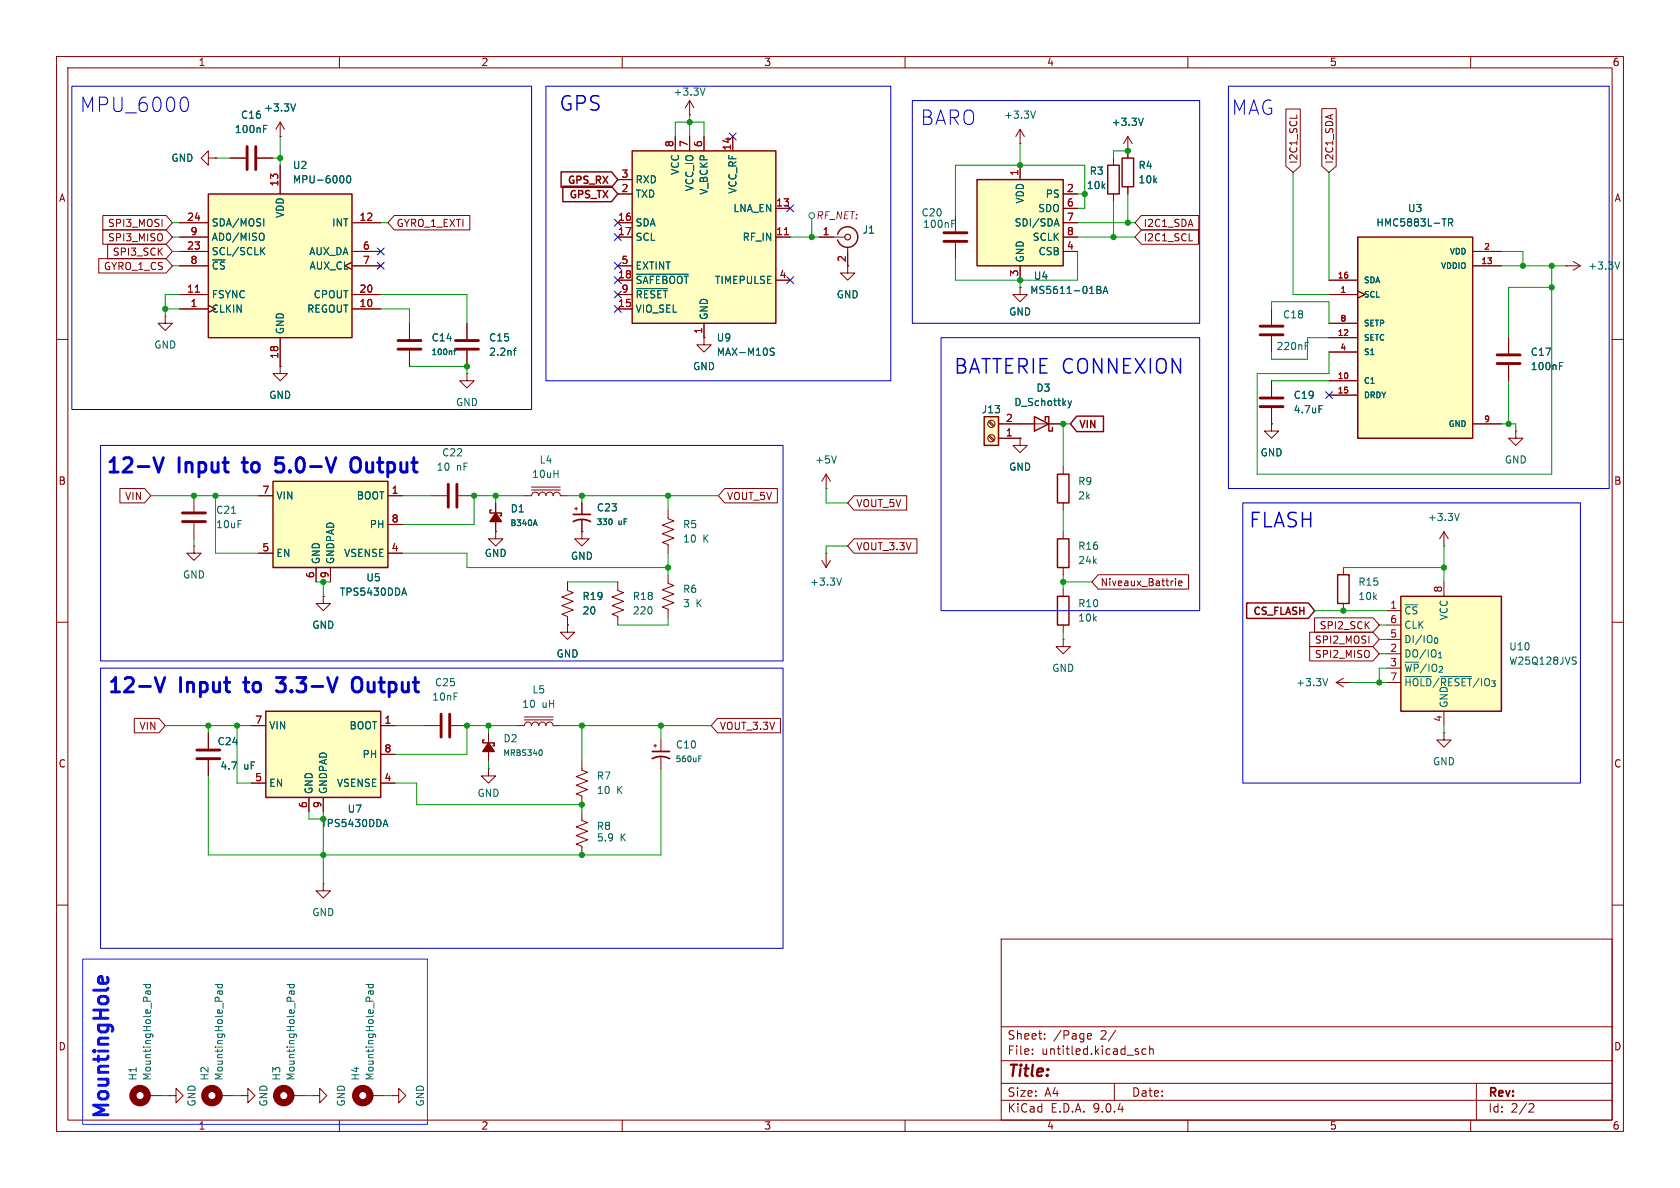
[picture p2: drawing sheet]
<svg xmlns="http://www.w3.org/2000/svg" width="297mm" height="210mm" viewBox="0 0 297 210" stroke-linecap="round" stroke-linejoin="round" font-family="sans-serif">
<g fill="none" stroke="#840000" stroke-width=".18">
<path d="M10 10h277v190h-277zM12 12h273v186h-273zM60 10v2M110 10v2M160 10v2M210 10v2M260 10v2M10 60h2M285 60h2M101.6 89.9h.5M101.9 89.7v.5M102.9 88.9v2"/>
<path d="M102.9 91.9v2.1M118.1 90.2v1.5l1 .4-2 .7 2 .8-2 .8 2 .7-2 .8 1 .4v1.5M10 110h2M285 110h2M10 160h2M177 166h108v32h-108zM285 160h2M38.7 193.7h2.6M60 198v2M110 198v2M160 198v2M177 194.5h108"/>
<path d="M177 191.5h108M177 187.5h108M177 181.5h108M182.5 186.3v.1M182.5 185.5v.1M184.7 183.6v.1M184.7 182.8v.1M192.3 183.6h.6M192.3 182.8l.4-.1 .3 .4-.8 .1M197 191.5v3M197.2 182.1l-1.2 2M201.2 186v.3"/>
<path d="M202.6 185.5l-.4-.1-.3 .3v.4l.1 .2h.6M203.2 185.5l.3-.1 .3 .1 .1 .9M203.2 184.9v1.5M210 198v2M260 198v2M261 191.5v6.5M270.5 195.1l.5 .1 .2 .3-1 1.1h1"/>
</g>
<circle cx="37.5" cy="193.7" r="1.27" fill="none" stroke="#840000" stroke-width="1.3"/>
<path d="M108.2 91.9v.6M38 174h1.3M38.5 174v.4l.2 .2 .6-.1v-.5M38.8 175.2v.4M39.3 175.2v.4M39.3 175.2h-.8v.4" fill="none" stroke="#006464" stroke-width=".18"/>
<path d="M101.3 92.2a3.2 3.2 0 0 1 3.1 0M101.3 90.9h3.1" fill="none" stroke="#840000" stroke-width=".3"/>
<path d="M247.6 105.4h17.8v20.3h-17.8z" fill="#ffffc2"/>
<path d="M236.5 101.6h2v5.1h-2zM247.6 105.4h17.8v20.3h-17.8zM85.6 130.8h-.3v.5h2.1v.5h-.3" fill="none" stroke="#840000" stroke-width=".25"/>
<g fill="none" stroke="#840000" stroke-width=".18">
<path d="M237.5 100.3v1.3M237.5 106.7v1.3M237.5 119.9l-1.3 .8M245.1 108h2.5M245.1 110.5h2.5M245.1 113h2.5M245.1 115.6h2.5M245.1 118.1h2.5M255.3 102.9v2.5M86.4 129.5v5.1M236.2 120.7h2.6M236.2 120.7l1.3 .7"/>
<path d="M238.8 120.7h.1M245.1 120.7h2.5M255.3 125.7v2.6"/>
</g>
<path d="M234.7 120l-.4 1.2M248.4 119.6h4.7M254.7 119.6h5.5M278.2 116.1l.5 .1M278.4 116.8l.3 .3-.3 .3M95.7 132.6l.2 .3-.2 .6" fill="none" stroke="#006464" stroke-width=".18"/>
<path d="M86.4 131.3l1 1.5h-2.1z" fill="#840000" stroke="#840000" stroke-width=".25"/>
<path d="M47 125.7h20.3v15.3h-20.3z" fill="#ffffc2"/>
<path d="M195.8 29.2h2.1v5.1h-2.1zM186.9 83.8h2.1v5.1h-2.1zM186.9 95.3h2.1v5h-2.1zM47 125.7h20.3v15.3h-20.3z" fill="none" stroke="#840000" stroke-width=".25"/>
<g fill="none" stroke="#840000" stroke-width=".18">
<path d="M196.8 27.9v1.3M196.8 34.3v1.3M72.4 57.2v2.7M82.5 57.2v2.7M72.4 62v2.8M82.5 66v1.3h1.3l-1.3 1.3-1.2-1.3h1.2M82.5 66h.1M82.5 62v2.8M268 76.2v1.3h1.2l-1.2 1.2-1.3-1.2h1.3M268 76.2h.1M76.2 87.6h2.8M81 87.6h2.8"/>
<path d="M188 82.6v1.2M188 88.9v1.3M188 94v1.3M255.3 96.5h.1M255.3 94l-.8 1.3M255.3 94l.7 1.3M255.3 94v2.5M188 113v1.3h1.2l-1.2 1.3-1.3-1.3h1.3M188 113h.1M188 100.3v1.3M44.4 128.3h2.6M44.4 138.4h2.6"/>
<path d="M67.3 128.3h2.5M67.3 138.4h2.5M67.3 133.4h2.5M74.9 128.3h2.8M79.8 128.3h2.7M91.4 128.3h1.3a.64 .64 0 0 1 .6-.7 .64 .64 0 0 1 .7 .7 .64 .64 0 0 1 .6-.7 .64 .64 0 0 1 .6 .7 .64 .64 0 0 1 .7-.7 .64 .64 0 0 1 .6 .7 .64 .64 0 0 1 .7-.7 .64 .64 0 0 1 .6 .7h1.3M92.7 127.3h5.1M92.7 126.7h5.1M102.9 134.6v1.5l1 .4-2 .8 2 .7-2 .8 2 .8-2 .7 1 .4v1.5M255.3 129.5v1.3h1.2l-1.2 1.3-1.3-1.3h1.3M255.3 129.5h.1M54.6 141v2.5"/>
<path d="M57.1 141v2.5M102.9 143.5v1.5l1 .4-2 .8 2 .7-2 .8 2 .8-2 .7 1 .4v1.5"/>
</g>
<path d="M80.2 62h.4M80.6 61.7l-.2 .1v.9M90.8 62h.4M91.2 61.5l-.3 .2v1.1M258 90.7l-.4 1.3M67.8 145.8h.7M68.2 144.9l.4 1.2" fill="none" stroke="#006464" stroke-width=".18"/>
<path d="M70.4 60.2h4M70.4 61.7h4M80.5 60.2h4.1M80.5 61.7h4.1M79.2 85.6v4.1M80.8 85.6v4.1M78 126.2v4.1M79.5 126.2v4.1" fill="none" stroke="#840000" stroke-width=".51"/>
<path d="M48.3 85.1h20.3v15.2h-20.3z" fill="#ffffc2"/>
<path d="M48.3 85.1h20.3v15.2h-20.3z" fill="none" stroke="#840000" stroke-width=".25"/>
<g fill="none" stroke="#840000" stroke-width=".18">
<path d="M180.3 50.8v1.3h1.3l-1.3 1.2-1.2-1.2h1.2M180.3 50.8h.1M49.5 64.8v1.2h1.3l-1.3 1.3-1.2-1.3h1.2M49.5 64.8h.1M224.8 67.3v2.8M224.8 72.1v2.8M45.7 87.6h2.6M45.7 97.8h2.6M68.6 87.6h2.5M68.6 97.8h2.5M68.6 92.7h2.5M55.9 100.3v2.6"/>
<path d="M58.4 100.3v2.6M86.4 135.9v1.3h1.2l-1.2 1.2-1.3-1.2h1.3M86.4 135.9h.1"/>
</g>
<path d="M233.2 71.7h.6M71.2 104.9h.6M71.5 104l.4 1.2" fill="none" stroke="#006464" stroke-width=".18"/>
<path d="M222.8 70.4h4M222.8 71.9h4" fill="none" stroke="#840000" stroke-width=".51"/>
<path d="M36.8 34.3h25.4v25.4h-25.4z" fill="#ffffc2"/>
<path d="M36.8 34.3h25.4v25.4h-25.4zM86.9 90.2h-.3v.5h2v.5h-.2M186.9 105.4h2.1v5.1h-2.1z" fill="none" stroke="#840000" stroke-width=".25"/>
<g fill="none" stroke="#840000" stroke-width=".18">
<path d="M31.7 39.4h5.1M36.8 27.9v1.3l-1.2-1.3 1.2-1.2v1.2h1.3M38.1 27.9h.1M40.6 27.9h2.8M45.5 27.9h2.8M49.5 24.1h.1M49.5 21.6v2.5M49.5 29.2v5.1M49.5 21.6l-.7 1.3M49.5 21.6l.8 1.3M62.2 39.4h5.1M180.3 25.4h.1"/>
<path d="M180.3 22.9l-.7 1.2M180.3 22.9l.8 1.2M180.3 22.9v2.5M199.4 26.7h.1M199.4 24.1l-.8 1.3M199.4 24.1l.8 1.3M199.4 24.1v2.6M29.2 55.9v1.3h1.3l-1.3 1.2-1.3-1.2h1.3M29.2 55.9h.1M31.7 41.9h5.1M31.7 44.5h5.1M31.7 47h5.1"/>
<path d="M31.7 52.1h5.1M31.7 54.6h5.1M49.5 59.7v5.1M62.2 46.4l-1.2 .6 1.2 .6M62.2 44.5h5.1M62.2 47h5.1M62.2 52.1h5.1M62.2 54.6h5.1M224.8 54.6v2.8M224.8 59.4v2.8M276.9 47h.1M276.9 47h2.5"/>
<path d="M278.1 46.2l1.3 .8M279.4 47l-1.3 .8M180.3 77.5v1.2h1.3l-1.3 1.3-1.2-1.3h1.2M180.3 77.5h.1M224.8 74.9v1.3h1.3l-1.3 1.3-1.3-1.3h1.3M224.8 74.9h.1M34.3 87.6v2.8M34.3 92.5v2.8M87.6 94v1.3h1.3l-1.3 1.2-1.2-1.2h1.2M87.6 94h.1M87.6 88.9v5.1M188 104.1v1.3"/>
<path d="M188 110.5v1.3M57.1 156.2v1.3h1.3l-1.3 1.3-1.2-1.3h1.2M57.1 156.2h.1M26 193.7h2.6M29.8 193.7h1.3v-1.3l1.3 1.3-1.3 1.2v-1.2M29.8 193.7h.1"/>
</g>
<g fill="none" stroke="#006464" stroke-width=".18">
<path d="M52.3 18.4l-.5 1.2M183.1 19.6l-.5 1.3M46.6 22.8h.4M46.6 22.2h.6M46.6 38.7v1.2M60.7 31.2l.1 .3-.1 .7M61.5 31.1h.1a.68 .68 0 0 1 .4 .6 .68 .68 0 0 1-.4 .6 .84 .84 0 0 1-.1-1.2zM202.1 20.9l-.4 1.3M46.1 41.2a.43 .43 0 0 1 .6 .4v.5a.43 .43 0 0 1-.6 .4M46.3 44.3l.5 .7M46.8 43.8l-.7 .7M286.3 46.3l-.4 1.3"/>
<path d="M230.8 61.1h.4M230.8 60.5h.6M40.9 90.7h.8M94.6 91.9l.4 1M25.3 174h1.3M25.8 174v.4l.2 .2 .6-.1v-.5M26.1 175.2v.4M26.6 175.2v.4M26.6 175.2h-.8v.4"/>
</g>
<path d="M34.5 51.7h.8" fill="none" stroke="#a90000" stroke-width=".18"/>
<path d="M43.7 25.9v4.1M45.2 25.9v4.1M222.8 57.7h4M222.8 59.2h4M32.3 90.7h4M32.3 92.2h4" fill="none" stroke="#840000" stroke-width=".51"/>
<circle cx="24.8" cy="193.7" r="1.27" fill="none" stroke="#840000" stroke-width="1.3"/>
<path d="M87.6 90.7l1 1.5h-2z" fill="#840000" stroke="#840000" stroke-width=".25"/>
<path d="M174 73.7h2.5v5h-2.5z" fill="#ffffc2"/>
<path d="M174 73.7h2.5v5h-2.5z" fill="none" stroke="#840000" stroke-width=".25"/>
<g fill="none" stroke="#840000" stroke-width=".18">
<path d="M168.9 38.1v2.8M168.9 42.9v2.8M174.8 77.1l.8 .9M174.8 74.6l.8 .8M174.9 77l.9 .8M174.9 74.4l.9 .9M176.5 77.5h3.8M176.5 74.9h3.8M36.8 129.5v2.8M36.8 134.4v2.8"/>
<circle cx="175.3" cy="74.9" r=".63"/>
<circle cx="175.3" cy="77.5" r=".63"/>
</g>
<path d="M166.9 41.1h4M166.9 42.7h4M34.8 132.6h4.1M34.8 134.1h4.1" fill="none" stroke="#840000" stroke-width=".51"/>
<path d="M168.3 39.5h.4M168.3 38.9h.6" fill="none" stroke="#006464" stroke-width=".18"/>
<path d="M172.7 31.8h15.3v15.2h-15.3z" fill="#ffffc2"/>
<path d="M172.7 31.8h15.3v15.2h-15.3zM198.4 27.9h2v5.1h-2z" fill="none" stroke="#840000" stroke-width=".25"/>
<g fill="none" stroke="#840000" stroke-width=".18">
<path d="M180.3 29.2v2.6M188 34.3h2.5M188 36.8h2.5M188 39.4h2.5M199.4 26.7v1.2M199.4 33v1.3M180.3 47v2.5M188 41.9h2.5M188 44.5h2.5M266.7 59.7v2.8M266.7 64.5v2.8M34.3 96.5v1.3h1.3l-1.3 1.3-1.3-1.3h1.3"/>
<path d="M34.3 96.5h.1M92.7 87.6h1.3a.64 .64 0 0 1 .6-.6 .64 .64 0 0 1 .6 .6 .64 .64 0 0 1 .7-.6 .64 .64 0 0 1 .6 .6 .64 .64 0 0 1 .7-.6 .64 .64 0 0 1 .6 .6 .64 .64 0 0 1 .6-.6 .64 .64 0 0 1 .7 .6h1.2M94 86.6h5.1M94 86.1h5.1M57.1 105.4v1.3h1.3l-1.3 1.3-1.2-1.3h1.2M57.1 105.4h.1M42.5 193.7h1.3v-1.3l1.3 1.3-1.3 1.2v-1.2M42.5 193.7h.1M51.4 193.7h2.6M55.2 193.7h1.3v-1.3l1.3 1.3-1.3 1.2v-1.2M55.2 193.7h.1M65.4 193.7h2.5"/>
<path d="M69.2 193.7h1.3v-1.3l1.3 1.3-1.3 1.2v-1.2M69.2 193.7h.1"/>
</g>
<g fill="none" stroke="#006464" stroke-width=".18">
<path d="M186.5 39.6h.6M186.8 38.7l.4 1.2M193.9 50.6l.6 .1 .1 .3-.3 .2M193.9 51.2h.4M194.3 51.2l.3 .3v.3l-.7 .1M195 51.9l.4-1.3 .5 1.3M195.1 51.5h.6M275.7 64.7h.4M275.7 64.1h.6M50.7 174h1.3M51.2 174v.4l.2 .2 .6-.1v-.5M51.5 175.2v.4"/>
<path d="M52 175.2v.4M52 175.2h-.8v.4M64.7 174h1.3M65.2 174l-.1 .4 .3 .2 .5-.1v-.5M65.4 175.2l.1 .4M65.9 175.2l.1 .4M66 175.2h-.8l-.1 .4"/>
</g>
<g fill="none" stroke="#840000" stroke-width="1.3">
<circle cx="50.2" cy="193.7" r="1.27"/>
<circle cx="64.1" cy="193.7" r="1.27"/>
</g>
<path d="M264.7 62.7h4M264.7 64.3h4" fill="none" stroke="#840000" stroke-width=".51"/>
<path d="M240 41.9h20.3v35.6h-20.3z" fill="#ffffc2"/>
<path d="M148.1 41.4a1.81 1.81 0 0 1 2.8-1 1.81 1.81 0 0 1 0 3 1.81 1.81 0 0 1-2.8-1M240 41.9h20.3v35.6h-20.3zM182.9 73.7l2.5 1.2-2.5 1.3zM184.8 74.3v-.6h.6v2.5h.7v-.6" fill="none" stroke="#840000" stroke-width=".25"/>
<g fill="none" stroke="#840000" stroke-width=".18">
<path d="M121.9 17.8l-.7 1.3M121.9 17.8l.8 1.3M121.9 17.8v2.5M121.9 20.3h.1M124.5 59.7v1.3h1.2l-1.2 1.2-1.3-1.2h1.3M124.5 59.7h.1M144.8 41.9h4.6M149.9 43.7v4.6h1.2l-1.2 1.2-1.3-1.2h1.3M234.9 49.5h5.1M234.9 52.1h5.1M234.9 57.2h5.1M234.9 59.7h5.1"/>
<path d="M240 51.4l1.3 .7-1.3 .6M260.3 44.5h5.1M260.3 47h5.1M180.3 74.9h7.7M234.9 62.2h5.1M234.9 67.3h5.1M234.9 69.9h5.1M260.3 74.9h5.1M146 86.4h.1M146 83.8l-.7 1.3M146 83.8l.8 1.3M146 83.8v2.6"/>
</g>
<path d="M124.6 15.6l-.4 1.2M256.1 39.3h.6l.1-.2v-.3l-.7-.1v1.2M256.4 39.3l.4 .6M188.8 70.9l.3 .8M189.1 71.7l-.3 .4M189.4 70.9l-.3 .8M147.9 80.6l-.5 1.3" fill="none" stroke="#006464" stroke-width=".18"/>
<circle cx="149.9" cy="41.9" r=".51" fill="none" stroke="#840000" stroke-width=".2"/>
<path d="M111.8 26.7h25.4v30.5h-25.4z" fill="#ffffc2"/>
<path d="M99.2 30.4h8.9l1.1 1.4-1.1 1.3h-8.9zM99.5 32.9h8.6l1.1 1.4-1.1 1.4h-8.6zM111.8 26.7h25.4v30.5h-25.4zM190.3 73.6h4.8v2.7h-4.8l-1.1-1.4zM220.4 106.6h10.9l1.1 1.4-1.1 1.3h-10.9z" fill="none" stroke="#840000" stroke-width=".25"/>
<g fill="none" stroke="#840000" stroke-width=".18">
<path d="M227.3 19.3h2.6v10.1l-1.3 1.1-1.3-1.1zM233.7 19.2h2.5v10.2l-1.3 1.1-1.2-1.1zM18.2 38.1h11.2l1.1 1.3-1.1 1.2h-11.2zM31.7 39.4h5.1M38.1 27.9h.1M40.6 27.9h2.8M45.5 27.9h2.8M49.5 24.1h.1M49.5 29.2v5.1M62.2 39.4h5.1M69.7 38.1h13.4v2.5h-13.4l-1.1-1.2zM109.2 31.8h2.6"/>
<path d="M109.2 34.3h2.6M109.2 39.4h2.6M119.4 24.1v2.6M121.9 24.1v2.6M124.5 24.1v2.6M129.5 24.1v2.6M137.2 36.8h2.5M180.3 29.2v2.6M188 34.3h2.5M188 39.4h2.5M188 36.8h2.5M196.8 27.9v1.3"/>
<path d="M196.8 34.3v1.3M199.4 26.7h.1M199.4 26.7v1.2M199.4 33v1.3M201.8 38.1h10.1v2.5h-10.1l-1.1-1.2zM229.3 20.3v.6M17.5 45.7h11.9l1.1 1.3-1.1 1.3h-11.9zM18.2 40.6h11.2l1.1 1.3-1.1 1.3h-11.2zM19 43.2h10.4l1.1 1.3-1.1 1.2h-10.4zM31.7 41.9h5.1M31.7 47h5.1M31.7 52.1h5.1"/>
<path d="M31.7 54.6h5.1M31.7 44.5h5.1M49.5 59.7v5.1M62.2 46.4l-1.2 .6 1.2 .6M62.2 47h5.1M62.2 52.1h5.1M62.2 54.6h5.1M62.2 44.5h5.1M72.4 57.2v2.7M82.5 57.2v2.7M109.2 41.9h2.6M109.2 47h2.6"/>
<path d="M109.2 49.5h2.6M109.2 52.1h2.6M109.2 54.6h2.6M124.5 59.7h.1M124.5 57.2v2.5M137.2 41.9h2.5M137.2 49.5h2.5M144.8 41.9h2.5M149.9 44.5v2.5M180.3 50.8h.1M180.3 47v2.5M188 41.9h2.5"/>
<path d="M188 44.5h2.5M201.8 40.6h10.1v2.6h-10.1l-1.1-1.3zM210.2 42.6h.6M234.9 49.5h5.1M234.9 52.1h5.1M234.9 57.2h5.1M234.9 59.7h5.1M240 51.4l1.3 .7-1.3 .6M260.3 47h5.1M260.3 44.5h5.1M266.7 59.7v2.8M49.5 64.8h.1"/>
<path d="M72.4 62v2.8M82.5 62v2.8M176.5 74.9h6.4M176.5 77.5h3.8M180.3 77.5h.1M185.4 74.9h2.6M224.8 74.9h.1M224.8 67.3v2.8M224.8 72.1v2.8M234.9 62.2h5.1M234.9 67.3h5.1M234.9 69.9h5.1"/>
<path d="M260.3 74.9h5.1M266.7 64.5v2.8M21.2 86.4h4.4l1.1 1.2-1.1 1.3h-4.4zM45.7 87.6h2.6M45.7 97.8h2.6M68.6 87.6h2.5M68.6 97.8h2.5M68.6 92.7h2.5M87.6 94h.1M87.6 88.9v1.8M87.6 92.2v1.8M102.9 94v1.3h1.2l-1.2 1.2-1.3-1.2h1.3"/>
<path d="M102.9 94h.1M102.9 88.9v2M102.9 91.9v2.1M128.1 86.4h9.3v2.5h-9.3l-1.1-1.3zM145.3 99.1l.7 1.2M146 97.8h.1M146 97.8v2.5M146.8 99.1l-.8 1.2M151 87.6h9.3v2.6h-9.3l-1.1-1.3zM151 95.2h11.1v2.6h-11.1l-1.1-1.3zM55.9 100.3v2.6M57.1 105.4h.1"/>
<path d="M58.4 100.3v2.6M100.3 102.9v1.5l1 .4-2 .7 2 .8-2 .8 2 .7-2 .8 1 .4v1.5M100.3 110.5v1.3h1.3l-1.3 1.2-1.2-1.2h1.2M100.3 110.5h.1M109.2 102.9v1.5l1 .4-2 .7 2 .8-2 .8 2 .7-2 .8 1 .4v1.5M118.1 101.6v1.5l1 .4-2 .8 2 .7-2 .8 2 .8-2 .7 1 .4v1.5M194.2 101.6h15.9v2.5h-15.9l-1.2-1.2zM207.8 102.3v.1M207.8 102.7v.8M208.4 103.1l.6-.1-.1-.2-.4-.1-.1 .2v.6h.5M231.5 111.8h11.2l1.1 1.2-1.1 1.3h-11.2zM231.5 114.3h11.2l1.1 1.3-1.1 1.2h-11.2z"/>
<path d="M232.4 109.2h10.3l1.1 1.3-1.1 1.3h-10.3zM23.7 127h4.4l1.1 1.3-1.1 1.2h-4.4zM36.8 129.5v2.8M36.8 134.4v2.8M44.4 128.3h2.6M44.4 138.4h2.6M67.3 128.3h2.5M67.3 138.4h2.5M67.3 133.4h2.5M115.6 131.8h.5M115.8 131.6v.5M116.8 130.8v2"/>
<path d="M116.8 133.9v2M126.8 127h11.2v2.5h-11.2l-1.1-1.2zM54.6 141v2.5M57.1 141v2.5"/>
</g>
<g fill="none" stroke="#006464" stroke-width=".18">
<path d="M52.3 18.4l-.5 1.2M46.6 22.8h.4M46.6 22.2h.6M46.6 38.7v1.2M60.7 31.2l.1 .3-.1 .7M61.5 31.1h.1a.68 .68 0 0 1 .4 .6 .68 .68 0 0 1-.4 .6 .84 .84 0 0 1-.1-1.2zM186.5 39.6h.6M186.8 38.7l.4 1.2M202.1 20.9l-.4 1.3M256.1 39.3h.6l.1-.2v-.3l-.7-.1v1.2M256.4 39.3l.4 .6M46.1 41.2a.43 .43 0 0 1 .6 .4v.5a.43 .43 0 0 1-.6 .4"/>
<path d="M46.3 44.3l.5 .7M46.8 43.8l-.7 .7M112.5 48.5h9.2M112.5 51h5.5M193.9 50.6l.6 .1 .1 .3-.3 .2M193.9 51.2h.4M194.3 51.2l.3 .3v.3l-.7 .1M195 51.9l.4-1.3 .5 1.3M195.1 51.5h.6M80.2 62h.4M80.6 61.7l-.2 .1v.9M90.8 62h.4"/>
<path d="M91.2 61.5l-.3 .2v1.1M136.1 61.9l.8 .5-.3 .4-.5-.1M136.9 61.6l-.5-.1-.3 .3M188.8 70.9l.3 .8M189.1 71.7l-.3 .4M189.4 70.9l-.3 .8M233.2 71.7h.6M275.7 64.7h.4M275.7 64.1h.6M94.6 91.9l.4 1M108.2 91.9v.6M71.2 104.9h.6"/>
<path d="M71.5 104l.4 1.2M148.8 102.2l-.5 1.2M123.5 134.1h.4M123.5 133.6h.5M67.8 145.8h.7M68.2 144.9l.4 1.2"/>
</g>
<path d="M34.5 51.7h.8M138.7 41.5h.7" fill="none" stroke="#a90000" stroke-width=".18"/>
<path d="M115.3 134.1a3.2 3.2 0 0 1 3.1 0M115.3 132.8h3.1" fill="none" stroke="#840000" stroke-width=".3"/>
<g fill="none" stroke="#484848" stroke-width=".18">
<path d="M143.5 38.6v2"/>
<circle cx="143.5" cy="38.1" r=".51"/>
</g>
<g fill="none" stroke="#009600" stroke-width=".18">
<path d="M30.5 39.4h1.2M38.1 27.9h2.5M48.3 27.9h1.2M49.5 24.1v5.1M67.3 39.4h1.3M119.4 24.1v-2.5h5.1v2.5M121.9 20.3v3.8M180.3 25.4v3.8M190.5 39.4h10.2M190.5 36.8h1.3v-7.6h-22.9v8.9M190.5 34.3h1.3M196.8 35.6v6.3"/>
<path d="M199.4 26.7h-2.6v1.2M199.4 34.3v5.1M228.6 30.5v21.6h6.3M234.9 30.5v19M29.2 54.6h2.5M30.5 41.9h1.2M30.5 47h1.2M30.5 44.5h1.2M31.7 52.1h-2.5v3.8M67.3 54.6h5.1v2.6M67.3 52.1h15.2v5.1M139.7 41.9h5.1"/>
<path d="M143.5 40.6v1.3M180.3 49.5v1.3M190.5 41.9h10.2M190.5 44.5v5h-21.6v-3.8M224.8 54.6v-1.3h10.1v3.9M234.9 59.7h-3.8v3.8h-6.3v-1.3M265.4 47h11.5M265.4 44.5h3.8v2.5M274.3 47v36.8h-52.1v-17.8h12.7v-3.8M274.3 50.8h-7.6v8.9M72.4 64.8h10.1v1.2M189.2 74.9h-1.2v7.7"/>
<path d="M224.8 67.3h10.1M265.4 74.9h2.6v1.3M266.7 67.3v7.6M26.7 87.6h19M34.3 95.3v1.2M38.1 87.6v10.2h7.6M71.1 87.6h5.1M71.1 97.8h11.4v2.5h35.6M87.6 87.6v1.3M92.7 87.6h-8.9v5.1h-12.7M100.3 87.6h26.7M102.9 87.6v1.3"/>
<path d="M118.1 87.6v2.6M118.1 97.8v3.8M146 86.4v2.5h3.9M149.9 96.5h-3.9v1.3M188 90.2v3.8M255.3 96.5v6.4M55.9 102.9h2.5M57.1 102.9v2.5M100.3 102.9h8.9M118.1 109.2v1.3h-8.9M188 102.9h5M188 101.6v2.5"/>
<path d="M188 111.8v1.2M232.4 108h12.7M237.5 100.3h17.8M243.8 110.5h1.3M243.8 113h1.3M243.8 115.6h1.3M245.1 118.1h-1.3v2.6M29.2 128.3h15.2M36.8 128.3v1.2M41.9 128.3v10.1h2.5M69.8 138.4h3.9v3.8h29.2v1.3M69.8 128.3h5.1"/>
<path d="M86.4 128.3v1.2M86.4 134.6v1.3M91.4 128.3h-8.9v5.1h-12.7M99.1 128.3h26.6M102.9 128.3v6.3M116.8 135.9v15.2h-80v-13.9M116.8 128.3v2.5M238.8 120.7h6.3M255.3 128.3v1.2M54.6 143.5v1.3h2.5M57.1 143.5v12.7M28.6 193.7h1.2"/>
<path d="M41.3 193.7h1.2M54 193.7h1.2M67.9 193.7h1.3"/>
</g>
<g fill="none" stroke="#000084" stroke-width=".18">
<path d="M108.6 38.8l1.2 1.2M109.8 38.8l-1.2 1.2M128.9 23.5l1.2 1.2M130.1 23.5l-1.2 1.2M139.1 36.2l1.2 1.2M140.3 36.2l-1.2 1.2M66.7 46.4l1.2 1.2M66.7 43.8l1.2 1.3M67.9 46.4l-1.2 1.2M67.9 43.8l-1.2 1.3M108.6 51.5l1.2 1.2M108.6 48.9l1.2 1.2"/>
<path d="M108.6 41.3l1.2 1.2M108.6 54l1.2 1.2M108.6 46.4l1.2 1.2M109.8 51.5l-1.2 1.2M109.8 48.9l-1.2 1.2M109.8 41.3l-1.2 1.2M109.8 54l-1.2 1.2M109.8 46.4l-1.2 1.2M139.1 48.9l1.2 1.2M140.3 48.9l-1.2 1.2M234.3 69.2l1.3 1.3M235.6 69.2l-1.3 1.3"/>
</g>
<path d="M17.4 173.5l.1-.8 .5-.1 .2 1.2M19 172.7l.1 .8" fill="none" stroke="#0012ff" stroke-width=".51"/>
<path d="M12.7 15.2h81.3v57.2h-81.3zM32.7 17.2a1.49 1.49 0 0 1 .5 2l-.5 .5M96.5 15.2h61v52.1h-61zM161.3 17.8h50.8v39.4h-50.8zM217.2 15.2h67.3v71.2h-67.3zM166.4 59.7h45.7v48.3h-45.7zM17.8 78.7h120.6v38.1h-120.6zM219.7 88.9h59.7v49.5h-59.7zM17.8 118.1h120.6v49.5h-120.6z" fill="none" stroke="#0000c2" stroke-width=".18"/>
<path d="M27.2 80.9l.8 2.5 .9-2.5M42.8 81.8h1M48.7 83.2l.4 .2h.6M50 80.9h-1.2l-.1 1.2 .4-.2h.6M62.1 81.3a.85 .85 0 0 1 1-.4 .85 .85 0 0 1 .6 .9v.8a.85 .85 0 0 1-.8 .9 .85 .85 0 0 1-.9-.9zM27.4 119.8l.9 2.5 .8-2.5M48.9 119.8h1.5l-.8 .9h.3M43 120.6h1M48.9 122.1l.3 .2h.7M62.4 120.1a.85 .85 0 0 1 1-.3 .85 .85 0 0 1 .6 .8v.9a.85 .85 0 0 1-.9 .8 .85 .85 0 0 1-.8-.8z" fill="none" stroke="#0000c2" stroke-width=".51"/>
<path d="M14.6 169.5h61v29.3h-61z" fill="none" stroke="#1d22ff" stroke-width=".18"/>
<g fill="#009600" stroke="#009600" stroke-width=".18">
<circle cx="82.5" cy="64.8" r=".46"/>
<circle cx="49.5" cy="27.9" r=".46"/>
<circle cx="57.1" cy="151.1" r=".46"/>
<circle cx="34.3" cy="87.6" r=".46"/>
<circle cx="83.8" cy="87.6" r=".46"/>
<circle cx="57.1" cy="102.9" r=".46"/>
<circle cx="29.2" cy="54.6" r=".46"/>
<circle cx="38.1" cy="87.6" r=".46"/>
<circle cx="118.1" cy="87.6" r=".46"/>
<circle cx="118.1" cy="100.3" r=".46"/>
<circle cx="87.6" cy="87.6" r=".46"/>
<circle cx="102.9" cy="87.6" r=".46"/>
<circle cx="36.8" cy="128.3" r=".46"/>
<circle cx="41.9" cy="128.3" r=".46"/>
<circle cx="82.5" cy="128.3" r=".46"/>
<circle cx="57.1" cy="144.8" r=".46"/>
<circle cx="102.9" cy="142.2" r=".46"/>
<circle cx="102.9" cy="151.1" r=".46"/>
<circle cx="102.9" cy="128.3" r=".46"/>
<circle cx="116.8" cy="128.3" r=".46"/>
<circle cx="86.4" cy="128.3" r=".46"/>
<circle cx="199.4" cy="39.4" r=".46"/>
<circle cx="180.3" cy="29.2" r=".46"/>
<circle cx="199.4" cy="26.7" r=".46"/>
<circle cx="191.8" cy="34.3" r=".46"/>
<circle cx="196.8" cy="41.9" r=".46"/>
<circle cx="274.3" cy="47" r=".46"/>
<circle cx="269.2" cy="47" r=".46"/>
<circle cx="274.3" cy="50.8" r=".46"/>
<circle cx="266.7" cy="74.9" r=".46"/>
<circle cx="143.5" cy="41.9" r=".46"/>
<circle cx="121.9" cy="21.6" r=".46"/>
<circle cx="237.5" cy="108" r=".46"/>
<circle cx="243.8" cy="120.7" r=".46"/>
<circle cx="255.3" cy="100.3" r=".46"/>
<circle cx="180.3" cy="49.5" r=".46"/>
<circle cx="188" cy="102.9" r=".46"/>
<circle cx="188" cy="74.9" r=".46"/>
</g>
<g font-size="3.5" fill="#0000c2">
<text x="14" y="20">MPU_6000</text>
<text x="98.7" y="19.9">GPS</text>
<text x="162.7" y="22.3">BARO</text>
<text x="217.7" y="20.6">MAG</text>
<text x="168.5" y="66.4">BATTERIE CONNEXION</text>
<text x="18.5" y="84.3">12-V</text>
<text x="31.6" y="84.3">Input</text>
<text x="44.1" y="84.3">to</text>
<text x="50.8" y="84.3">5.0-V</text>
<text x="65.1" y="84.3">Output</text>
<text x="220.7" y="93.6">FLASH</text>
<text x="18.7" y="123.2">12-V</text>
<text x="31.8" y="123.2">Input</text>
<text x="44.3" y="123.2">to</text>
<text x="51" y="123.2">3.3-V</text>
<text x="65.4" y="123.2">Output</text>
</g>
<text font-size="3.5" fill="#0012ff" x="19.4" y="198" transform="rotate(-90 19.4 198)">MountingHole</text>
<text font-size="2.8" fill="#840000" x="178" y="190.9">Title:</text>
<g font-size="2.1" fill="#840000">
<text x="178" y="184">Sheet:</text>
<text x="186.2" y="184">/Page</text>
<text x="194.6" y="184">2/</text>
<text x="178" y="186.7">File:</text>
<text x="184.1" y="186.7">untitled.kicad_sch</text>
<text x="178" y="196.9">KiCad</text>
<text x="178" y="194.1">Size:</text>
<text x="184.7" y="194.1">A4</text>
<text x="185.7" y="196.9">E.D.A.</text>
<text x="193.3" y="196.9">9.0.4</text>
<text x="200" y="194.1">Date:</text>
<text x="263" y="194.3">Rev:</text>
<text x="263" y="196.9">Id:</text>
<text x="267.1" y="196.9">2/2</text>
</g>
<g font-size="1.8" fill="#840000">
<text x="35" y="11.9">1</text>
<text x="85" y="11.9">2</text>
<text x="135" y="11.9">3</text>
<text x="185" y="11.9">4</text>
<text x="235" y="11.9">5</text>
<text x="285" y="11.9">6</text>
<text x="229.6" y="29.1" transform="rotate(-90 229.6 29.1)">I2C1_SCL</text>
<text x="235.9" y="29.1" transform="rotate(-90 235.9 29.1)">I2C1_SDA</text>
<text x="10.3" y="35.9">A</text>
<text x="100.1" y="32.9">GPS_RX</text>
<text x="100.4" y="35.4">GPS_TX</text>
<text x="285.3" y="35.9">A</text>
<text x="19" y="40.3">SPI3_MOSI</text>
<text x="70" y="40.3">GYRO_1_EXTI</text>
<text x="202.1" y="40.3">I2C1_SDA</text>
<text x="18.3" y="47.9">GYRO_1_CS</text>
<text x="19" y="42.9">SPI3_MISO</text>
<text x="19.8" y="45.4">SPI3_SCK</text>
<text x="202.1" y="42.9">I2C1_SCL</text>
<text x="190.7" y="76">VIN</text>
<text x="10.3" y="85.9">B</text>
<text x="22" y="88.6">VIN</text>
<text x="128.4" y="88.6">VOUT_5V</text>
<text x="151.3" y="89.9">VOUT_5V</text>
<text x="285.3" y="85.9">B</text>
<text x="151.3" y="97.5">VOUT_3.3V</text>
<text x="194.5" y="103.8">Niveaux_Battrie</text>
<text x="221.3" y="109.1">CS_FLASH</text>
<text x="232.4" y="114">SPI2_MOSI</text>
<text x="233.2" y="111.4">SPI2_SCK</text>
<text x="232.4" y="116.5">SPI2_MISO</text>
<text x="24.6" y="129.2">VIN</text>
<text x="127.2" y="129.2">VOUT_3.3V</text>
<text x="10.3" y="135.9">C</text>
<text x="285.3" y="135.9">C</text>
<text x="10.3" y="185.9">D</text>
<text x="285.3" y="185.9">D</text>
<text x="35" y="199.9">1</text>
<text x="85" y="199.9">2</text>
<text x="135" y="199.9">3</text>
<text x="185" y="199.9">4</text>
<text x="235" y="199.9">5</text>
<text x="285" y="199.9">6</text>
</g>
<g font-size="1.8" fill="#006464">
<text x="119" y="17.1">+3.3V</text>
<text x="41.4" y="23.7">100nF</text>
<text x="42.5" y="21.2">C16</text>
<text x="46.6" y="19.9">+3.3V</text>
<text x="177.4" y="21.2">+3.3V</text>
<text x="196.4" y="22.5">+3.3V</text>
<text x="30.2" y="28.8">GND</text>
<text x="51.7" y="32.6">MPU-6000</text>
<text x="51.7" y="30.1">U2</text>
<text x="112.3" y="32.6">RXD</text>
<text x="112.3" y="35.2">TXD</text>
<text x="120.2" y="31" transform="rotate(-90 120.2 31)">VCC</text>
<text x="122.8" y="33.9" transform="rotate(-90 122.8 33.9)">VCC_IO</text>
<text x="125.3" y="34.5" transform="rotate(-90 125.3 34.5)">V_BCKP</text>
<text x="130.4" y="34.3" transform="rotate(-90 130.4 34.3)">VCC_RF</text>
<text x="184.8" y="35.2">PS</text>
<text x="192" y="33.6">10k</text>
<text x="192.5" y="31.1">R3</text>
<text x="201.2" y="30.1">R4</text>
<text x="201.2" y="32.6">10k</text>
<text x="37.3" y="40.2">SDA/MOSI</text>
<text x="50.4" y="38.6" transform="rotate(-90 50.4 38.6)">VDD</text>
<text x="58.6" y="40.2">INT</text>
<text x="112.3" y="40.2">SDA</text>
<text x="129.6" y="37.7">LNA_EN</text>
<text x="152.4" y="41.5">J1</text>
<text x="162.8" y="38.5">C20</text>
<text x="163.1" y="40.5">100nF</text>
<text x="179.3" y="40.2">SDI/SDA</text>
<text x="181.2" y="36.1" transform="rotate(-90 181.2 36.1)">VDD</text>
<text x="183.4" y="37.7">SDO</text>
<text x="243.2" y="40.2">HMC5883L-TR</text>
<text x="248.8" y="37.7">U3</text>
<text x="37.3" y="42.8">AD0/MISO</text>
<text x="37.3" y="45.3">SCL/SCLK</text>
<text x="37.3" y="47.9">~{CS}</text>
<text x="54.6" y="45.3">AUX_DA</text>
<text x="54.6" y="47.9">AUX_CL</text>
<text x="112.3" y="42.8">SCL</text>
<text x="112.3" y="47.9">EXTINT</text>
<text x="131.2" y="42.8">RF_IN</text>
<text x="181.2" y="46.5" transform="rotate(-90 181.2 46.5)">GND</text>
<text x="182.5" y="42.8">SCLK</text>
<text x="183.5" y="45.3">CSB</text>
<text x="280.7" y="47.9">+3.3V</text>
<text x="37.3" y="52.9">FSYNC</text>
<text x="55.4" y="52.9">CPOUT</text>
<text x="112.3" y="50.4">~{SAFEBOOT}</text>
<text x="112.3" y="52.9">~{RESET}</text>
<text x="126.3" y="50.4">TIMEPULSE</text>
<text x="147.8" y="52.9">GND</text>
<text x="182" y="52.2">MS5611-01BA</text>
<text x="182.7" y="49.6">U4</text>
<text x="37.3" y="55.5">CLKIN</text>
<text x="50.4" y="59.2" transform="rotate(-90 50.4 59.2)">GND</text>
<text x="54.2" y="55.5">REGOUT</text>
<text x="112.3" y="55.5">VIO_SEL</text>
<text x="125.3" y="56.6" transform="rotate(-90 125.3 56.6)">GND</text>
<text x="178.3" y="56">GND</text>
<text x="226.7" y="56.5">C18</text>
<text x="27.2" y="61.8">GND</text>
<text x="76.2" y="60.6">C14</text>
<text x="86.4" y="63.1">2.2nf</text>
<text x="86.4" y="60.6">C15</text>
<text x="122.4" y="65.6">GND</text>
<text x="126.6" y="60.6">U9</text>
<text x="126.6" y="63.1">MAX-M10S</text>
<text x="225.6" y="62.1">220nF</text>
<text x="270.5" y="65.6">100nF</text>
<text x="270.5" y="63.1">C17</text>
<text x="47.5" y="70.7">GND</text>
<text x="80.5" y="72">GND</text>
<text x="179.2" y="72">D_Schottky</text>
<text x="183.1" y="69.4">D3</text>
<text x="228.6" y="70.7">C19</text>
<text x="173.5" y="73.3">J13</text>
<text x="228.6" y="73.3">4.7uF</text>
<text x="77.1" y="83.4">10</text>
<text x="78.1" y="80.9">C22</text>
<text x="80.7" y="83.4">nF</text>
<text x="95.3" y="82.1">L4</text>
<text x="144" y="82.1">+5V</text>
<text x="178.3" y="83.4">GND</text>
<text x="222.8" y="80.9">GND</text>
<text x="265.9" y="82.1">GND</text>
<text x="48.8" y="88.5">VIN</text>
<text x="63" y="88.5">BOOT</text>
<text x="94" y="84.7">10uH</text>
<text x="190.5" y="86">R9</text>
<text x="190.5" y="88.5">2k</text>
<text x="38.1" y="91">C21</text>
<text x="38.1" y="93.6">10uF</text>
<text x="65.3" y="93.6">PH</text>
<text x="90.2" y="90.8">D1</text>
<text x="105.4" y="90.6">C23</text>
<text x="120.7" y="93.6">R5</text>
<text x="252.3" y="92.3">+3.3V</text>
<text x="48.8" y="98.7">EN</text>
<text x="56.7" y="99.8" transform="rotate(-90 56.7 99.8)">GND</text>
<text x="59.3" y="99.8" transform="rotate(-90 59.3 99.8)">GNDPAD</text>
<text x="60.7" y="98.7">VSENSE</text>
<text x="85.6" y="98.7">GND</text>
<text x="100.8" y="99.2">GND</text>
<text x="120.7" y="96.1">10</text>
<text x="124.2" y="96.1">K</text>
<text x="190.5" y="99.9">24k</text>
<text x="190.5" y="97.4">R16</text>
<text x="32.3" y="102.5">GND</text>
<text x="60" y="105.5">TPS5430DDA</text>
<text x="64.7" y="103">U5</text>
<text x="102.9" y="106.3">R19</text>
<text x="111.8" y="106.3">R18</text>
<text x="120.7" y="105">R6</text>
<text x="120.7" y="107.5">3</text>
<text x="123" y="107.5">K</text>
<text x="143.1" y="103.7">+3.3V</text>
<text x="190.5" y="107.5">R10</text>
<text x="240" y="106.3">10k</text>
<text x="240" y="103.7">R15</text>
<text x="55.1" y="111.4">GND</text>
<text x="102.9" y="108.8">20</text>
<text x="111.8" y="108.8">220</text>
<text x="190.5" y="110.1">10k</text>
<text x="248.2" y="108.8">~{CS}</text>
<text x="248.2" y="111.4">CLK</text>
<text x="248.2" y="113.9">DI/IO_{0}</text>
<text x="256.1" y="109.7" transform="rotate(-90 256.1 109.7)">VCC</text>
<text x="98.3" y="116.4">GND</text>
<text x="185.9" y="119">GND</text>
<text x="248.2" y="116.4">DO/IO_{1}</text>
<text x="248.2" y="119">~{WP}/IO_{2}</text>
<text x="266.7" y="115.2">U10</text>
<text x="266.7" y="117.7">W25Q128JVS</text>
<text x="76.3" y="124.1">10nF</text>
<text x="76.8" y="121.5">C25</text>
<text x="92.2" y="125.3">10</text>
<text x="94" y="122.8">L5</text>
<text x="95.8" y="125.3">uH</text>
<text x="229.1" y="121.5">+3.3V</text>
<text x="248.2" y="121.5">~{HOLD}/~{RESET}/IO_{3}</text>
<text x="256.1" y="125.2" transform="rotate(-90 256.1 125.2)">GND</text>
<text x="38.4" y="131.9">C24</text>
<text x="47.5" y="129.1">VIN</text>
<text x="61.7" y="129.1">BOOT</text>
<text x="88.9" y="131.4">D2</text>
<text x="38.9" y="136.2">4.7</text>
<text x="43.1" y="136.2">uF</text>
<text x="64" y="134.2">PH</text>
<text x="119.4" y="132.5">C10</text>
<text x="253.2" y="135.5">GND</text>
<text x="47.5" y="139.3">EN</text>
<text x="55.5" y="140.5" transform="rotate(-90 55.5 140.5)">GND</text>
<text x="58" y="140.5" transform="rotate(-90 58 140.5)">GNDPAD</text>
<text x="59.5" y="139.3">VSENSE</text>
<text x="61.4" y="143.9">U7</text>
<text x="84.3" y="141.1">GND</text>
<text x="105.4" y="138">R7</text>
<text x="105.4" y="140.6">10</text>
<text x="109" y="140.6">K</text>
<text x="56.7" y="146.4">TPS5430DDA</text>
<text x="105.4" y="146.9">R8</text>
<text x="105.4" y="148.9">5.9</text>
<text x="109.6" y="148.9">K</text>
<text x="55.1" y="162.2">GND</text>
<text x="24.4" y="191.1" transform="rotate(-90 24.4 191.1)">H1</text>
<text x="26.9" y="191.1" transform="rotate(-90 26.9 191.1)">MountingHole_Pad</text>
<text x="37.1" y="191.1" transform="rotate(-90 37.1 191.1)">H2</text>
<text x="39.6" y="191.1" transform="rotate(-90 39.6 191.1)">MountingHole_Pad</text>
<text x="49.8" y="191.1" transform="rotate(-90 49.8 191.1)">H3</text>
<text x="52.3" y="191.1" transform="rotate(-90 52.3 191.1)">MountingHole_Pad</text>
<text x="63.7" y="191.1" transform="rotate(-90 63.7 191.1)">H4</text>
<text x="66.3" y="191.1" transform="rotate(-90 66.3 191.1)">MountingHole_Pad</text>
<text x="34.8" y="195.7" transform="rotate(-90 34.8 195.7)">GND</text>
<text x="47.5" y="195.7" transform="rotate(-90 47.5 195.7)">GND</text>
<text x="61.2" y="195.7" transform="rotate(-90 61.2 195.7)">GND</text>
<text x="75.2" y="195.7" transform="rotate(-90 75.2 195.7)">GND</text>
</g>
<g font-size="1.8" fill="#a90000">
<text x="119.1" y="26.1" transform="rotate(-90 119.1 26.1)">8</text>
<text x="121.7" y="26.1" transform="rotate(-90 121.7 26.1)">7</text>
<text x="124.2" y="26.1" transform="rotate(-90 124.2 26.1)">6</text>
<text x="129.3" y="26.7" transform="rotate(-90 129.3 26.7)">14</text>
<text x="49.3" y="33.1" transform="rotate(-90 49.3 33.1)">13</text>
<text x="109.8" y="31.5">3</text>
<text x="109.8" y="34">2</text>
<text x="180.1" y="31.2" transform="rotate(-90 180.1 31.2)">1</text>
<text x="188.5" y="34">2</text>
<text x="33" y="39.1">24</text>
<text x="33.6" y="41.7">9</text>
<text x="63.5" y="39.1">12</text>
<text x="109.2" y="39.1">16</text>
<text x="109.2" y="41.7">17</text>
<text x="137.1" y="36.6">13</text>
<text x="137.1" y="41.7">11</text>
<text x="145.3" y="41.7">1</text>
<text x="188.5" y="36.6">6</text>
<text x="188.5" y="39.1">7</text>
<text x="188.5" y="41.7">8</text>
<text x="33" y="44.2">23</text>
<text x="33.6" y="46.7">8</text>
<text x="64.1" y="44.2">6</text>
<text x="64.1" y="46.7">7</text>
<text x="109.8" y="46.7">5</text>
<text x="149.6" y="46.4" transform="rotate(-90 149.6 46.4)">2</text>
<text x="188.5" y="44.2">4</text>
<text x="33" y="51.8">11</text>
<text x="63.5" y="51.8">20</text>
<text x="109.2" y="49.3">18</text>
<text x="109.8" y="51.8">9</text>
<text x="137.7" y="49.3">4</text>
<text x="180.1" y="49" transform="rotate(-90 180.1 49)">3</text>
<text x="33.6" y="54.4">1</text>
<text x="63.5" y="54.4">10</text>
<text x="109.2" y="54.4">15</text>
<text x="124.2" y="59.1" transform="rotate(-90 124.2 59.1)">1</text>
<text x="49.3" y="63.5" transform="rotate(-90 49.3 63.5)">18</text>
<text x="177.7" y="77.2">1</text>
<text x="177.7" y="74.7">2</text>
<text x="46.3" y="87.4">7</text>
<text x="69.1" y="87.4">1</text>
<text x="69.1" y="92.5">8</text>
<text x="46.3" y="97.5">5</text>
<text x="69.1" y="97.5">4</text>
<text x="55.6" y="102.3" transform="rotate(-90 55.6 102.3)">6</text>
<text x="58.2" y="102.3" transform="rotate(-90 58.2 102.3)">9</text>
<text x="245.7" y="107.7">1</text>
<text x="255" y="104.8" transform="rotate(-90 255 104.8)">8</text>
<text x="245.7" y="110.2">6</text>
<text x="245.7" y="112.8">5</text>
<text x="245.7" y="115.3">2</text>
<text x="245.7" y="117.9">3</text>
<text x="245.7" y="120.4">7</text>
<text x="45" y="128">7</text>
<text x="67.9" y="128">1</text>
<text x="255" y="127.7" transform="rotate(-90 255 127.7)">4</text>
<text x="67.9" y="133.1">8</text>
<text x="45" y="138.2">5</text>
<text x="54.4" y="142.9" transform="rotate(-90 54.4 142.9)">6</text>
<text x="56.9" y="142.9" transform="rotate(-90 56.9 142.9)">9</text>
<text x="67.9" y="138.2">4</text>
</g>
<text font-size="1.8" fill="#840084" x="144.2" y="39">RF_NET:</text>
<g font-size="1.4" fill="#006464">
<text x="254.6" y="47.7">VDDIO</text>
<text x="256.2" y="45.2">VDD</text>
<text x="241" y="50.3">SDA</text>
<text x="241" y="52.8">SCL</text>
<text x="241" y="57.9">SETP</text>
<text x="76.2" y="63">100nf</text>
<text x="241" y="60.4">SETC</text>
<text x="241" y="63">S1</text>
<text x="241" y="68">C1</text>
<text x="241" y="70.6">DRDY</text>
<text x="256" y="75.7">GND</text>
<text x="90.1" y="93.2">B340A</text>
<text x="105.4" y="93">330</text>
<text x="109.3" y="93">uF</text>
<text x="88.9" y="133.8">MRBS340</text>
<text x="119.3" y="134.9">560uF</text>
</g>
<g font-size="1.4" fill="#a90000">
<text x="261.8" y="46.7">13</text>
<text x="262.3" y="44.2">2</text>
<text x="236.4" y="49.3">16</text>
<text x="236.9" y="51.8">1</text>
<text x="236.4" y="59.4">12</text>
<text x="236.9" y="56.9">8</text>
<text x="236.9" y="62">4</text>
<text x="236.4" y="67.1">10</text>
<text x="236.4" y="69.6">15</text>
<text x="262.3" y="74.7">9</text>
</g>
</svg>
